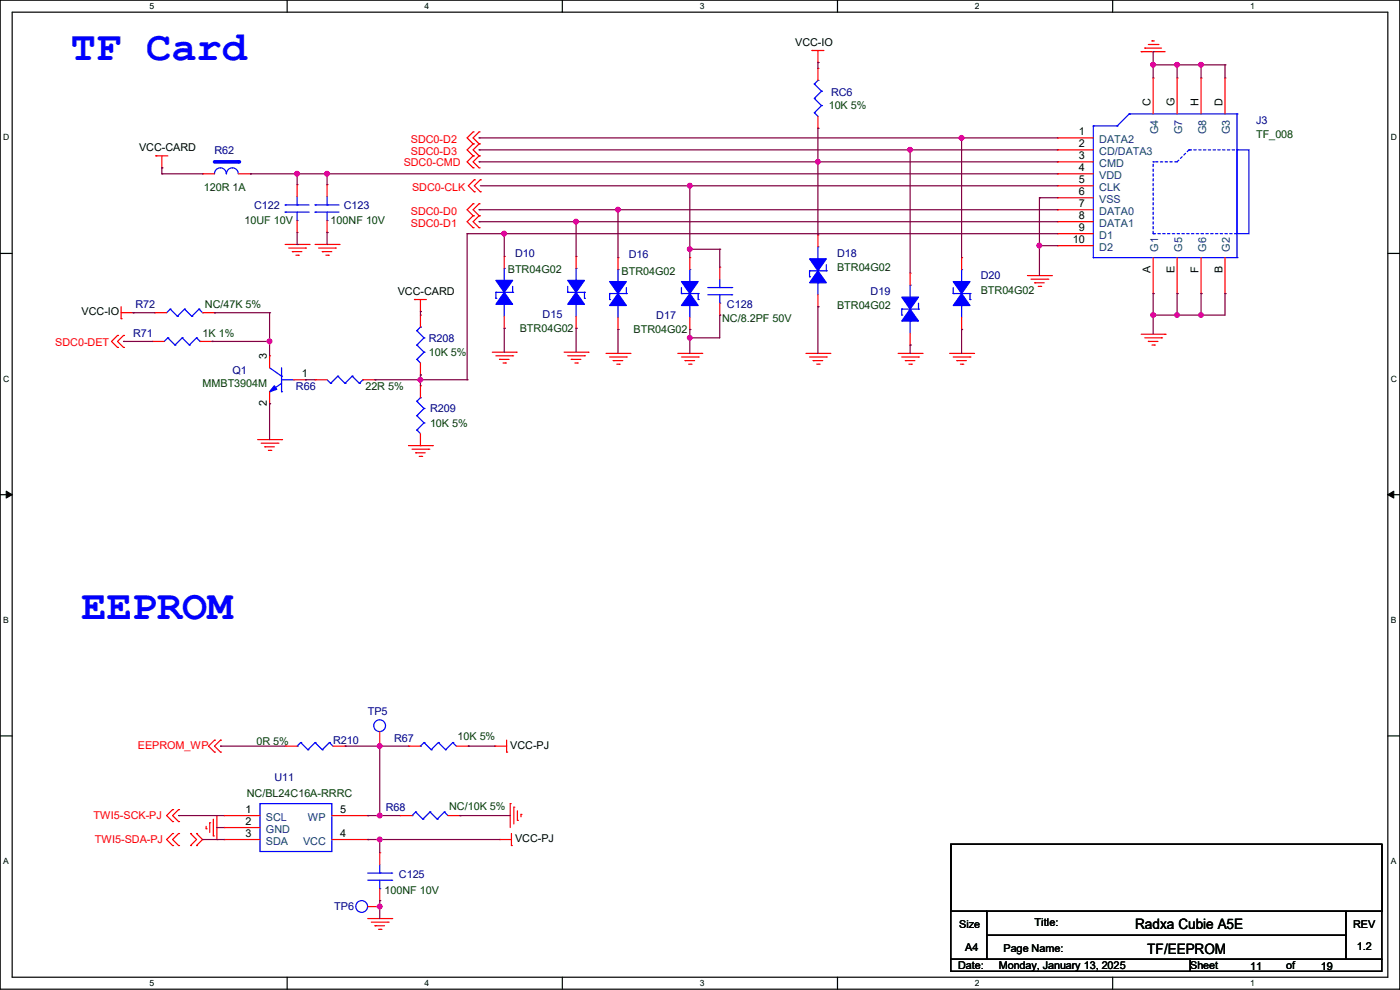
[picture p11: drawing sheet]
<svg xmlns="http://www.w3.org/2000/svg" width="297mm" height="210mm" viewBox="0 0 297 210" stroke-linecap="round" stroke-linejoin="round" font-family="sans-serif">
<path d="M0 0h297v209.8h-297zM2.6 2.6h291.8v204.7h-291.8z" fill="none" stroke="#000" stroke-width=".25"/>
<g fill="#fff">
<path d="M31.7 .3h1v2h-1z"/>
<path d="M31.7 207.6h1v1.9h-1z"/>
</g>
<path d="M60.9 0v2.6M60.9 207.3v2.5" fill="none" stroke="#000" stroke-width=".25"/>
<g fill="#fff">
<path d="M90.1 .3h1v2h-1z"/>
<path d="M90.1 207.6h1v1.9h-1z"/>
</g>
<path d="M119.3 0v2.6M119.3 207.3v2.5" fill="none" stroke="#000" stroke-width=".25"/>
<g fill="#fff">
<path d="M148.5 .3h.9v2h-.9z"/>
<path d="M148.5 207.6h.9v1.9h-.9z"/>
</g>
<path d="M177.7 0v2.6M177.7 207.3v2.5" fill="none" stroke="#000" stroke-width=".25"/>
<g fill="#fff">
<path d="M206.8 .3h1v2h-1z"/>
<path d="M206.8 207.6h1v1.9h-1z"/>
</g>
<path d="M236.1 0v2.6M236.1 207.3v2.5" fill="none" stroke="#000" stroke-width=".25"/>
<g fill="#fff">
<path d="M265.2 .3h1v2h-1z"/>
<path d="M265.2 207.6h1v1.9h-1z"/>
<path d="M.7 28.2h1.2v1.9h-1.2z"/>
<path d="M295.1 28.2h1.2v1.9h-1.2z"/>
<path d="M.7 79.3h1.2v2h-1.2z"/>
<path d="M295.1 79.3h1.2v2h-1.2z"/>
</g>
<path d="M0 53.8h2.6M294.4 53.8h2.6" fill="none" stroke="#000" stroke-width=".25"/>
<g fill="#fff">
<path d="M.7 130.5h1.2v2h-1.2z"/>
<path d="M295.1 130.5h1.1v2h-1.1z"/>
</g>
<path d="M0 104.9h2.6M294.4 104.9h2.6" fill="none" stroke="#000" stroke-width=".25"/>
<path d="M1.3 104.2l1.3 .7-1.3 .8zM294.4 104.9l1.3-.7v1.5z" fill="#000" stroke="#000" stroke-width=".21"/>
<g fill="#fff">
<path d="M.7 181.7h1.2v2h-1.2z"/>
<path d="M295.1 181.7h1.1v2h-1.1z"/>
</g>
<path d="M0 156.1h2.6M294.4 156.1h2.6M201.7 179.1h91.5v14.2h-91.5zM201.7 193.3h7.6v10.2h-7.6zM209.3 193.3h76.2v5.1h-76.2zM209.3 198.4h76.2v5.1h-76.2zM285.5 193.3h7.7v10.2h-7.7zM201.7 203.5h50.8v2.5h-50.8zM252.5 203.5h40.7v2.5h-40.7z" fill="none" stroke="#000" stroke-width=".25"/>
<g fill="none" stroke="#f00" stroke-width=".25">
<path d="M172.3 10.7h.1M172.3 10.7h2.5M173.5 13.3h.1M173.5 10.7v2.6M242.1 11h.1M242.1 11h5.1M242.9 10.2h.1M242.9 10.2h3.5M243.6 9.4h2.1M244.4 8.7h.1M244.4 8.7h.5M244.6 16.6h.1"/>
<path d="M244.6 16.6v7.6M245.7 9.4h.1M249.7 16.6h.1M249.7 16.6v7.6M254.8 16.6h.1M254.8 16.6v7.6M259.9 16.6h.1M259.9 16.6v7.6M33.1 33.1h.1M33.1 33.1h2.5M34.3 35.6h.1M34.3 33.1v2.5"/>
<path d="M63 39.2h.1M63 39.2v2.5M69.4 39.2h.1M69.4 39.2v2.5M100.4 33.1h.1M100.4 35.6h.1M100.4 28h.1M100.4 30.5h.1M100.4 33.1l-1.3 1.2 1.3 1.3M100.4 28l-1.3 1.3 1.3 1.2M100.4 30.5l-1.3 1.3 1.3 1.3M100.6 38.1h.1"/>
<path d="M100.6 38.1l-1.2 1.3 1.2 1.3M101.6 33.1h.1M101.6 35.6h.1M101.6 28h.1M101.6 30.5h.1M101.6 33.1l-1.2 1.2 1.2 1.3M101.6 28l-1.2 1.3 1.2 1.2M101.6 30.5l-1.2 1.3 1.2 1.3M101.9 38.1h.1M101.9 38.1l-1.3 1.3 1.3 1.3M224.3 31.8h.1M224.3 34.3h.1"/>
<path d="M224.3 36.9h.1M224.3 39.4h.1M224.3 29.3h.1M224.3 31.8h7.6M224.3 34.3h7.6M224.3 36.9h7.6M224.3 39.4h7.6M224.3 29.3h7.6M60.5 51.9h5.1M61.3 52.6h3.5M62 53.4h.1M62 53.4h2.1"/>
<path d="M62.8 54.1h.5M63 49.3h.1M63 46.8v2.5M63.3 54.1h.1M64.8 52.6h.1M65.6 51.9h.1M66.8 51.9h5.1M67.6 52.6h3.6M68.4 53.4h.1M68.4 53.4h2M69.1 54.1h.5M69.4 49.3h.1"/>
<path d="M69.4 46.8v2.5M69.6 54.1h.1M71.2 52.6h.1M71.9 51.9h.1M100.4 45.8h.1M100.4 48.3h.1M100.4 43.2h.1M100.4 45.8l-1.3 1.2 1.3 1.3M100.4 43.2l-1.3 1.3 1.3 1.3M100.6 40.7h.1M101.6 45.8h.1M101.6 48.3h.1"/>
<path d="M101.6 43.2h.1M101.6 45.8l-1.2 1.2 1.2 1.3M101.6 43.2l-1.2 1.3 1.2 1.3M101.9 40.7h.1M107 54.4h.1M107 54.4v2.5M122.2 54.4h.1M122.2 54.4v2.5M131.1 54.7h.1M131.1 54.7v2.5M152.7 56.7h.1M152.7 56.7v2.5"/>
<path d="M193.1 58h.1M193.1 58v2.5M204 54.7h.1M204 54.7v2.5M218 58.5h5.1M218.7 59.2h3.6M219.5 60h.1M219.5 60h2M222.3 59.2h.1M223.1 58.5h.1M224.3 42h.1M224.3 44.5h.1"/>
<path d="M224.3 47h.1M224.3 49.6h.1M224.3 52.1h.1M224.3 42h7.6M224.3 44.5h7.6M224.3 47h7.6M224.3 49.6h7.6M224.3 52.1h7.6M244.6 54.7v7.6M249.7 54.7v7.6M254.8 54.7v7.6M259.9 54.7v7.6"/>
<path d="M24.9 71.2h.1M24.9 73.7h.1M24.9 71.2l-1.2 1.2 1.2 1.3M25.7 67.6h.1M25.7 66.3h2.5M25.7 65.1v2.5M26.2 71.2h.1M26.2 73.7h.1M26.2 71.2l-1.3 1.2 1.3 1.3M28.2 66.3h.1M32.3 72.4h.1M32.3 72.4h2.5"/>
<path d="M32.8 66.3h.1M32.8 66.3h2.5M42.5 72.4h2.5M43 66.3h2.5M45 72.4h.1M45.5 66.3h.1M57.2 75.5h.1M57.2 75.5v2.5M87.9 63.5h.1M87.9 63.5h2.6M89.2 66.1h.1M89.2 79.5h.1"/>
<path d="M89.2 66.8h.1M89.2 63.5v2.6M89.2 66.8v2.6M89.2 77v2.5M104.4 74.7h5.1M105.2 75.5h3.6M106 76.2h.1M106 76.2h2M106.7 77h.5M107 69.6h.1M107 67.1v2.5M107.2 77h.1"/>
<path d="M108.8 75.5h.1M109.5 74.7h.1M119.7 74.7h5.1M120.4 75.5h3.6M121.2 76.2h.1M121.2 76.2h2M122 77h.5M122.2 69.6h.1M122.2 67.1v2.5M122.5 77h.1M124 75.5h.1M124.8 74.7h.1"/>
<path d="M128.6 75h5M129.3 75.7h3.6M130.1 76.5h.1M130.1 76.5h2M130.9 77.3h.5M131.1 69.9h.1M131.1 67.4v2.5M131.4 77.3h.1M132.9 75.7h.1M133.6 75h.1M143.8 75h5.1M144.6 75.7h3.5"/>
<path d="M145.3 76.5h.1M145.3 76.5h2.1M146.1 77.3h.5M146.6 77.3h.1M148.1 75.7h.1M148.9 75h.1M152.7 66.8h.1M152.7 64.3v2.5M171 75h5.1M171.7 75.7h3.6M172.5 76.5h.1M172.5 76.5h2"/>
<path d="M173.3 77.3h.5M173.8 77.3h.1M175.3 75.7h.1M176.1 75h.1M190.5 75h5.1M191.3 75.7h3.6M192.1 76.5h.1M192.1 76.5h2M192.8 77.3h.5M193.1 73.2h.1M193.1 70.7v2.5M193.3 77.3h.1"/>
<path d="M194.9 75.7h.1M195.6 75h.1M201.5 75h5M202.2 75.7h3.6M203 76.5h.1M203 76.5h2M203.8 77.3h.5M204 69.9h.1M204 67.4v2.5M204.3 77.3h.1M205.8 75.7h.1M206.5 75h.1"/>
<path d="M220.3 60.7h.5M220.8 60.7h.1M242.1 70.9h5.1M242.9 71.7h3.5M243.6 72.4h.1M243.6 72.4h2.1M244.4 73.2h.5M244.6 62.3h.1M244.9 73.2h.1M246.4 71.7h.1M247.2 70.9h.1M249.7 62.3h.1"/>
<path d="M254.8 62.3h.1M259.9 62.3h.1M54.7 93.3h5M55.4 94h3.6M56.2 94.8h.1M56.2 94.8h2M56.9 95.5h.5M57.2 85.6h.1M57.2 83.1v2.5M57.4 95.5h.1M59 94h.1M59.7 93.3h.1"/>
<path d="M62.3 80.6h2.5M64.8 80.6h.1M86.7 94.5h5M87.4 95.3h3.6M88.2 96.1h.1M88.2 96.1h2M88.9 96.8h.6M89.5 96.8h.1M91 95.3h.1M91.7 94.5h.1M45.5 159.6h.1M45.5 157h.1"/>
<path d="M45.5 157l-1.3 1.3 1.3 1.3M46.8 159.6h.1M46.8 157h.1M46.8 157l-1.3 1.3 1.3 1.3M60.5 158.3h.1M60.5 158.3h2.5M70.7 158.3h2.5M73.2 158.3h.1M80.6 157.8h.1M80.6 155.2v2.6M86.7 158.3h.1M86.7 158.3h2.5"/>
<path d="M96.8 158.3h2.6M99.4 158.3h.1M104.9 158.3h.1M104.9 158.3h2.6M107.5 159.6h.1M107.5 157v2.6M36.6 179.4h.1M36.6 176.8h.1M36.6 174.3h.1M36.6 171.7h.1M36.6 176.8l-1.3 1.3 1.3 1.3M36.6 171.7l-1.3 1.3 1.3 1.3"/>
<path d="M37.9 179.4h.1M37.9 176.8h.1M37.9 174.3h.1M37.9 171.7h.1M37.9 176.8l-1.3 1.3 1.3 1.3M37.9 171.7l-1.3 1.3 1.3 1.3M40.4 179.4h.1M40.4 176.8h.1M40.4 176.8l1.3 1.3-1.3 1.3M41.7 176.8h.1M41.7 179.4h.1M41.7 176.8l1.3 1.3-1.3 1.3"/>
<path d="M43.7 175.8h.1M43.7 175.3v.5M44.5 174.5h.1M44.5 174.5v2.1M45.3 177.3h.1M45.3 173.8v3.5M46 178.1h.1M46 173v5.1M47.5 173h.1M47.5 175.6h.1M47.5 178.1h.1M47.5 178.1h7.7"/>
<path d="M47.5 173h7.7M47.5 175.6h7.7M70.4 178.1h7.6M70.4 173h7.6M78 178.1h.1M78 173h.1M84.9 173h.1M84.9 173h2.5M95 173h2.6M97.6 173h.1M106 178.1h.1M106 178.1h2.5"/>
<path d="M108.2 170.5h.1M108.2 170.5v5.1M108.5 179.4h.1M108.5 176.8v2.6M109 171.2h.1M109 171.2v3.6M109.8 174h.1M109.8 172v2M110.5 172.8h.1M110.5 172.8v.5M78 194.9h5.1M78 192.3h2.6"/>
<path d="M78.8 195.6h3.5M79.5 196.4h.1M79.5 196.4h2.1M80.3 197.1h.5M80.6 180.9h.1M80.6 191.1h.1M80.6 192.3h.1M80.6 180.9v2.5M80.6 188.5v2.6M80.8 197.1h.1M82.3 195.6h.1M83.1 194.9h.1"/>
</g>
<g fill="none" stroke="#00f" stroke-width=".25">
<path d="M45.5 36.9a1.25 1.25 0 0 1 1.3-1.3 1.25 1.25 0 0 1 1.2 1.3M48 36.9a1.25 1.25 0 0 1 1.3-1.3 1.25 1.25 0 0 1 1.2 1.3M231.9 26.7h.1M231.9 26.7v28M231.9 26.7h5.1M237 26.7h.1M239.6 24.2h.1M239.6 24.2h22.8M239.6 24.2l-2.6 2.5M262.4 31.8h2.6v17.8h-2.6zM262.4 24.2h.1M262.4 24.2v30.5"/>
<path d="M60.5 45h.1M60.5 43.5h.1M60.5 45h5.1M60.5 43.5h5.1M63 46.8h.1M63 43.5h.1M63 41.7v1.8M63 45v1.8M66.8 45h.1M66.8 43.5h.1M66.8 45h5.1M66.8 43.5h5.1"/>
<path d="M69.4 46.8h.1M69.4 43.5h.1M69.4 41.7v1.8M69.4 45v1.8M107 56.9h.1M107 56.9v2.6M122.2 56.9h.1M122.2 56.9v2.6M131.1 57.2h.1M131.1 57.2v2.5M152.7 59.2v1.8M204 57.2h.1"/>
<path d="M204 57.2v2.5M231.9 54.7h.1M231.9 54.7h30.5M262.4 54.7h.1M35.6 71.7h.1M35.6 71.7l-.8 .7M35.6 71.7l1.5 1.5M36.1 65.6h.1M36.1 65.6l-.8 .7M36.1 65.6l1.5 1.5M37.1 73.2h.1M37.6 67.1h.1"/>
<path d="M38.7 71.7h.1M38.7 71.7l-1.6 1.5M38.7 71.7l1.5 1.5M39.2 65.6h.1M39.2 65.6l-1.6 1.5M39.2 65.6l1.5 1.5M40.2 73.2h.1M40.7 67.1h.1M41.7 71.7h.1M41.7 71.7l-1.5 1.5M41.7 71.7l.8 .7M42.2 65.6h.1"/>
<path d="M42.2 65.6l-1.5 1.5M42.2 65.6l.8 .7M42.5 72.4h.1M43 66.3h.1M57.2 78l2.5 1.8M59.7 79.8h.1M59.7 78v5.1M88.4 76.2h.1M88.4 73.2h.1M88.4 70.1h.1M88.4 76.2l.8 .8M88.4 73.2l1.6 1.5"/>
<path d="M88.4 70.1l1.6 1.6M89.2 69.4h.1M89.2 69.4l-.8 .7M90 74.7h.1M90 71.7h.1M90 74.7l-1.6 1.5M90 71.7l-1.6 1.5M105.2 62h.1M105.2 63.3h.1M105.2 62h3.6M105.2 62v1.3M107 64.6h.1"/>
<path d="M107 64.6v2.5M108.8 62h.1M108.8 60.7v1.3M120.4 62h.1M120.4 62h3.6M120.4 60.7v1.3M122.2 64.6h.1M122.2 64.6v2.5M124 62h.1M124 63.3h.1M124 62v1.3M129.3 62.3h.1"/>
<path d="M129.3 63.5h.1M129.3 62.3h3.6M129.3 62.3v1.2M131.1 64.8h.1M131.1 64.8v2.6M132.9 62.3h.1M132.9 61v1.3M150.2 62.5h5M150.2 61h5M152.7 64.3h.1M152.7 61h.1M152.7 62.5v1.8"/>
<path d="M155.2 62.5h.1M155.2 61h.1M191.3 65.6h.1M191.3 66.8h.1M191.3 65.6h3.6M191.3 65.6v1.2M193.1 68.1h.1M193.1 60.5h.1M193.1 60.5v2.5M193.1 68.1v2.6M194.9 65.6h.1M194.9 64.3v1.3"/>
<path d="M202.2 62.3h.1M202.2 61v1.3M202.2 62.3h3.6M204 64.8h.1M204 64.8v2.6M205.8 62.3h.1M205.8 63.5h.1M205.8 62.3v1.2M57.2 83.1h.1M59.7 83.1h.1M59.7 81.3l-2.5 1.8M59.7 80.6h2.6"/>
<path d="M62.3 80.6h.1M63 158.3h.1M63.8 157.5h.1M63.8 157.5l1.5 1.5M63.8 157.5l-.8 .8M65.3 159h.1M66.8 157.5h.1M66.8 157.5l1.6 1.5M66.8 157.5l-1.5 1.5M68.4 159h.1M69.9 157.5h.1M69.9 157.5l.8 .8"/>
<path d="M69.9 157.5l-1.5 1.5M89.2 158.3h.1M90 157.5h.1M90 157.5l1.5 1.5M90 157.5l-.8 .8M91.5 159h.1M93 157.5h.1M93 157.5l1.5 1.5M93 157.5l-1.5 1.5M94.5 159h.1M96.1 157.5h.1M96.1 157.5l.7 .8"/>
<path d="M96.1 157.5l-1.6 1.5M55.2 170.5h15.2v10.1h-15.2zM87.4 173h.1M88.2 172.3h.1M88.2 172.3l1.5 1.5M88.2 172.3l-.8 .7M89.7 173.8h.1M91.2 172.3h.1M91.2 172.3l1.6 1.5M91.2 172.3l-1.5 1.5M92.8 173.8h.1M94.3 172.3h.1"/>
<path d="M94.3 172.3l.7 .7M94.3 172.3l-1.5 1.5M78 186.7h5.1M78 185.2h5.1M80.6 188.5h.1M80.6 185.2h.1M80.6 183.4v1.8M80.6 186.7v1.8M83.1 186.7h.1M83.1 185.2h.1"/>
<circle cx="80.5" cy="153.9" r="1.25"/>
<circle cx="76.7" cy="192.3" r="1.25"/>
</g>
<g fill="#00f" stroke="#00f" stroke-width=".25">
<path d="M58.2 81.8l.5 .8-1.5 .5z"/>
<path d="M107 62l1.8 2.6h-3.6z" fill-rule="evenodd"/>
<path d="M105.2 59.5h3.6l-1.8 2.5z" fill-rule="evenodd"/>
<path d="M204 62.3l1.8 2.5h-3.6z" fill-rule="evenodd"/>
<path d="M202.2 59.7h3.6l-1.8 2.6z" fill-rule="evenodd"/>
<path d="M131.1 62.3l1.8 2.5h-3.6z" fill-rule="evenodd"/>
<path d="M129.3 59.7h3.6l-1.8 2.6z" fill-rule="evenodd"/>
<path d="M122.2 62l1.8 2.6h-3.6z" fill-rule="evenodd"/>
<path d="M120.4 59.5h3.6l-1.8 2.5z" fill-rule="evenodd"/>
<path d="M193.1 65.6l1.8 2.5h-3.6z" fill-rule="evenodd"/>
<path d="M191.3 63h3.6l-1.8 2.6z" fill-rule="evenodd"/>
</g>
<path d="M244.6 34.3h.1M249.7 34.3l2.6-2.5M249.7 34.3h-5.1M252.3 31.8h.1M252.3 31.8h10.1M262.4 31.8h.1M244.6 49.6h.1M244.6 49.6v-15.3M262.4 49.6h-17.8" fill="none" stroke="#00f" stroke-width=".25" stroke-dasharray=".5 .5"/>
<path d="M45.5 34.3h5.1" fill="none" stroke="#00f" stroke-width=".76"/>
<circle cx="50.6" cy="34.3" r=".38" fill="#00f"/>
<g fill="none" stroke="#f00" stroke-width=".25">
<path d="M173.5 14.5h.1M173.5 14.5v2.6M43 36.9h.1M43 36.9h2.5M50.6 36.9h2.5M53.1 36.9h.1M173.5 27.2h.1M173.5 24.7v2.5M146.3 54.7h.1M146.3 54.7v2.5M173.5 49.8h.1M173.5 49.8v2.6"/>
<path d="M146.3 69.9h.1M146.3 67.4v2.5M173.5 65.1h.1M173.5 62.5v2.6M66.8 80.6h.1M66.8 80.6h2.6M77 80.6h2.5M79.5 80.6h.1M89.2 94.5h.1M89.2 81.8h.1M89.2 81.8v2.6M89.2 92v2.5"/>
</g>
<g fill="none" stroke="#00f" stroke-width=".25">
<path d="M172.8 17.8h.1M172.8 17.8l1.5 1.5M173.5 17.1h.1M173.5 17.1l-.7 .7M174.3 19.3h.1M174.3 19.3l-1.5 1.6M172.8 23.9h.1M172.8 20.9h.1M172.8 23.9l.7 .8M172.8 20.9l1.5 1.5M174.3 22.4h.1M174.3 22.4l-1.5 1.5"/>
<path d="M146.3 57.2h.1M146.3 57.2v2.5M171.7 57.4h.1M171.7 58.7h.1M171.7 57.4h3.6M171.7 57.4v1.3M173.5 60h.1M173.5 52.4h.1M173.5 52.4v2.5M173.5 60v2.5M175.3 57.4h.1M175.3 56.2v1.2"/>
<path d="M71.7 79.8h.1M71.7 79.8l-1.6 1.5M71.7 79.8l1.5 1.5M74.7 79.8h.1M74.7 79.8l-1.5 1.5M74.7 79.8l1.5 1.5M144.6 62.3h.1M144.6 61v1.3M144.6 62.3h3.5M146.3 64.8h.1M146.3 64.8v2.6M148.1 62.3h.1"/>
<path d="M148.1 63.5h.1M148.1 62.3v1.2M69.4 80.6l.7 .7M70.1 81.3h.1M73.2 81.3h.1M76.2 81.3h.1M77 80.6h.1M77 80.6l-.8 .7M88.4 91.2h.1M88.4 88.2h.1M88.4 85.1h.1M88.4 91.2l.8 .8"/>
<path d="M88.4 88.2l1.6 1.5M88.4 85.1l1.6 1.6M89.2 84.4h.1M89.2 84.4l-.8 .7M90 89.7h.1M90 86.7h.1M90 89.7l-1.6 1.5M90 86.7l-1.6 1.5"/>
</g>
<g fill="#00f" stroke="#00f" stroke-width=".25">
<path d="M146.3 62.3l1.8 2.5h-3.5z" fill-rule="evenodd"/>
<path d="M144.6 59.7h3.5l-1.8 2.6z" fill-rule="evenodd"/>
<path d="M173.5 57.4l1.8 2.6h-3.6z" fill-rule="evenodd"/>
<path d="M171.7 54.9h3.6l-1.8 2.5z" fill-rule="evenodd"/>
</g>
<g fill="none" stroke="#800040" stroke-width=".25">
<path d="M173.5 13.3h.1M173.5 13.3v1.2M244.6 11h.1M244.6 13.8h.1M244.6 11v5.6M244.6 13.8h15.3M249.7 13.8h.1M249.7 13.8v2.8M254.8 13.8h.1M254.8 13.8v2.8M259.9 13.8h.1M259.9 13.8v2.8"/>
<path d="M34.3 35.6h.1M34.3 36.9h.1M34.3 36.9h8.7M34.3 35.6v1.3M53.1 36.9h.1M53.1 36.9h171.2M63 36.9h.1M63 36.9v2.3M69.4 36.9h.1M69.4 36.9v2.3M101.6 34.3h.1M101.6 31.8h.1"/>
<path d="M101.6 29.3h.1M101.6 34.3h122.7M101.6 31.8h122.7M101.6 29.3h122.7M101.9 39.4h122.4M146.3 39.4h.1M146.3 39.4v15.3M173.5 34.3h.1M173.5 27.2h.1M173.5 27.2v22.6M193.1 31.8h.1M193.1 31.8v26.2"/>
<path d="M204 29.3h.1M204 29.3v25.4M63 51.9h.1M63 49.3v2.6M69.4 49.3h.1M69.4 49.3v2.6M99.1 49.6h.1M99.1 49.6h125.2M99.1 49.6v31M101.6 44.5h.1M101.6 47h.1M101.6 47h122.7"/>
<path d="M101.6 44.5h122.7M107 49.6h.1M107 49.6v4.8M122.2 47h.1M122.2 47v7.4M131.1 44.5h.1M131.1 44.5v10.2M146.3 52.9h.1M146.3 52.9h6.4M152.7 52.9h.1M152.7 52.9v3.8M220.5 52.1h.1"/>
<path d="M220.5 42h.1M220.5 42v16.5M220.5 52.1h3.8M220.5 42h3.8M26.2 72.4h.1M26.2 72.4h6.1M28.2 66.3h.1M28.2 66.3h4.6M45 72.4h.1M45 72.4h12.2M45.5 66.3h.1M45.5 66.3h11.7"/>
<path d="M57.2 72.4h.1M57.2 66.3h.1M57.2 66.3v9.2M89.2 79.5h.1M89.2 66.1h.1M89.2 66.1v.7M89.2 79.5v2.3M107 69.6h.1M107 69.6v5.1M122.2 69.6h.1M122.2 69.6v5.1M131.1 69.9h.1"/>
<path d="M131.1 69.9v5.1M146.3 69.9h.1M146.3 71.7h.1M146.3 69.9v5.1M152.7 66.8h.1M152.7 66.8v4.9h-6.4M173.5 65.1h.1M173.5 65.1v9.9M193.1 73.2h.1M193.1 73.2v1.8M204 69.9h.1M204 69.9v5.1"/>
<path d="M244.6 62.3h.1M244.6 66.8h.1M244.6 62.3v8.6M249.7 62.3h.1M249.7 66.8h.1M249.7 62.3v4.5M254.8 62.3h.1M254.8 66.8h.1M254.8 62.3v4.5M259.9 62.3h.1M259.9 62.3v4.5h-15.3M57.2 85.6h.1"/>
<path d="M57.2 85.6v7.7M64.8 80.6h.1M64.8 80.6h2M79.5 80.6h.1M79.5 80.6h19.6M89.2 80.6h.1M99.1 80.6h.1M46.8 158.3h.1M46.8 158.3h13.7M73.2 158.3h.1M73.2 158.3h13.5M80.6 158.3h.1"/>
<path d="M80.6 157.8v15.2M99.4 158.3h.1M99.4 158.3h5.5M37.9 173h.1M37.9 173h9.6M43 178.1h.1M43 178.1h4.5M46 175.6h.1M46 175.6h1.5M78 178.1h.1M78 173h.1M78 178.1h28"/>
<path d="M78 173h6.9M80.6 173h.1M80.6 178.1h.1M80.6 178.1v2.8M97.6 173h.1M97.6 173h10.6M80.6 191.1h.1M80.6 192.3h.1M80.6 191.1v3.8"/>
</g>
<g fill="#f0f" stroke="#f0f" stroke-width=".25">
<circle cx="80.5" cy="178.1" r=".49"/>
<circle cx="173.5" cy="34.3" r=".49"/>
<circle cx="63" cy="36.9" r=".49"/>
<circle cx="193.1" cy="31.8" r=".49"/>
<circle cx="122.2" cy="47" r=".49"/>
<circle cx="146.3" cy="39.4" r=".49"/>
<circle cx="131.1" cy="44.5" r=".49"/>
<circle cx="107" cy="49.6" r=".49"/>
<circle cx="204" cy="29.2" r=".49"/>
<circle cx="69.4" cy="36.9" r=".49"/>
<circle cx="146.3" cy="52.9" r=".49"/>
<circle cx="146.3" cy="71.6" r=".49"/>
<circle cx="80.5" cy="192.3" r=".49"/>
<circle cx="220.5" cy="52.1" r=".49"/>
<circle cx="244.6" cy="66.8" r=".49"/>
<circle cx="254.8" cy="66.8" r=".49"/>
<circle cx="249.7" cy="66.8" r=".49"/>
<circle cx="249.7" cy="13.7" r=".49"/>
<circle cx="244.6" cy="13.7" r=".49"/>
<circle cx="254.8" cy="13.7" r=".49"/>
<circle cx="57.2" cy="72.4" r=".49"/>
<circle cx="89.2" cy="80.5" r=".49"/>
<circle cx="80.5" cy="158.3" r=".49"/>
<circle cx="80.5" cy="173" r=".49"/>
</g>
<g font-size="8.9" fill="#00f">
<text x="15" y="12.8">TF Card</text>
<text x="17.3" y="131.4">EEPROM</text>
</g>
<g font-size="3">
<text x="240.8" y="197.1">Radxa Cubie A5E</text>
<text x="243.4" y="202.4">TF/EEPROM</text>
</g>
<g font-size="2.3">
<text x="168.7" y="9.7">VCC-IO</text>
<text x="244.1" y="22.4" transform="rotate(-90 244.1 22.4)">C</text>
<text x="249.2" y="22.4" transform="rotate(-90 249.2 22.4)">G</text>
<text x="254.3" y="22.4" transform="rotate(-90 254.3 22.4)">H</text>
<text x="259.3" y="22.4" transform="rotate(-90 259.3 22.4)">D</text>
<text x="228.9" y="28.7">1</text>
<text x="29.5" y="32.1">VCC-CARD</text>
<text x="228.9" y="31.2">2</text>
<text x="228.9" y="33.8">3</text>
<text x="228.9" y="36.3">4</text>
<text x="228.9" y="38.9">5</text>
<text x="228.9" y="41.4">6</text>
<text x="228.9" y="43.9">7</text>
<text x="228.9" y="46.5">8</text>
<text x="227.6" y="51.6">10</text>
<text x="228.9" y="49">9</text>
<text x="244.1" y="58" transform="rotate(-90 244.1 58)">A</text>
<text x="249.2" y="58" transform="rotate(-90 249.2 58)">E</text>
<text x="254.3" y="57.8" transform="rotate(-90 254.3 57.8)">F</text>
<text x="259.3" y="58" transform="rotate(-90 259.3 58)">B</text>
<text x="84.4" y="62.6">VCC-CARD</text>
<text x="17.3" y="66.9">VCC-IO</text>
<text x="56.6" y="76.2" transform="rotate(-90 56.6 76.2)">3</text>
<text x="64.1" y="80">1</text>
<text x="56.6" y="86.1" transform="rotate(-90 56.6 86.1)">2</text>
<text x="108.2" y="158.8">VCC-PJ</text>
<text x="52.1" y="172.5">1</text>
<text x="72.2" y="172.5">5</text>
<text x="52.1" y="175">2</text>
<text x="52.1" y="177.5">3</text>
<text x="72.2" y="177.5">4</text>
<text x="109.3" y="178.6">VCC-PJ</text>
<text x="203.5" y="196.9">Size</text>
<text x="219.5" y="196.4">Title:</text>
<text x="287.1" y="196.9">REV</text>
<text x="204.8" y="201.8">A4</text>
<text x="212.9" y="202">Page Name:</text>
<text x="287.8" y="201.5">1.2</text>
<text x="203.2" y="205.6">Date:</text>
<text x="211.9" y="205.6">Monday, January 13, 2025</text>
<text x="252.5" y="205.6">Sheet</text>
<text x="265.2" y="205.8">11</text>
<text x="272.8" y="205.6">of</text>
<text x="280.2" y="205.8">19</text>
</g>
<g font-size="2.3" fill="#004000">
<text x="175.8" y="23.2">10K 5%</text>
<text x="266.5" y="29.3">TF_008</text>
<text x="43.2" y="40.5">120R 1A</text>
<text x="51.9" y="47.6">10UF 10V</text>
<text x="70.1" y="47.6">100NF 10V</text>
<text x="107.7" y="58">BTR04G02</text>
<text x="131.9" y="58.3">BTR04G02</text>
<text x="177.6" y="57.5">BTR04G02</text>
<text x="43.5" y="65.4">NC/47K 5%</text>
<text x="177.6" y="65.6">BTR04G02</text>
<text x="208.1" y="62.3">BTR04G02</text>
<text x="43" y="71.5">1K 1%</text>
<text x="110.3" y="70.4">BTR04G02</text>
<text x="134.4" y="70.7">BTR04G02</text>
<text x="153.2" y="68.4">NC/8.2PF 50V</text>
<text x="91" y="75.5">10K 5%</text>
<text x="43" y="82.1">MMBT3904M</text>
<text x="77.5" y="82.6">22R 5%</text>
<text x="91.2" y="90.5">10K 5%</text>
<text x="54.4" y="158.1">0R 5%</text>
<text x="97.1" y="157.1">10K 5%</text>
<text x="52.4" y="169">NC/BL24C16A-RRRC</text>
<text x="95.3" y="171.8">NC/10K 5%</text>
<text x="81.6" y="189.6">100NF 10V</text>
</g>
<g font-size="2.3" fill="#000080">
<text x="176.3" y="20.4">RC6</text>
<text x="266.5" y="26.2">J3</text>
<text x="45.5" y="32.6">R62</text>
<text x="53.9" y="44.3">C122</text>
<text x="72.9" y="44.3">C123</text>
<text x="109.3" y="54.4">D10</text>
<text x="133.4" y="54.7">D16</text>
<text x="177.6" y="54.4">D18</text>
<text x="208.1" y="59.3">D20</text>
<text x="28.7" y="65.4">R72</text>
<text x="154.2" y="65.4">C128</text>
<text x="184.7" y="62.6">D19</text>
<text x="28.2" y="71.5">R71</text>
<text x="115.1" y="67.4">D15</text>
<text x="139.2" y="67.6">D17</text>
<text x="91" y="72.5">R208</text>
<text x="49.3" y="79.3">Q1</text>
<text x="62.8" y="82.6">R66</text>
<text x="91.2" y="87.5">R209</text>
<text x="78" y="151.7">TP5</text>
<text x="70.7" y="157.8">R210</text>
<text x="83.6" y="157.3">R67</text>
<text x="58.2" y="165.7">U11</text>
<text x="81.8" y="172">R68</text>
<text x="84.6" y="186.3">C125</text>
<text x="70.9" y="193.1">TP6</text>
</g>
<g font-size="2.3" fill="#004080">
<text x="245.7" y="28.5" transform="rotate(-90 245.7 28.5)">G4</text>
<text x="250.8" y="28.5" transform="rotate(-90 250.8 28.5)">G7</text>
<text x="255.9" y="28.5" transform="rotate(-90 255.9 28.5)">G8</text>
<text x="260.9" y="28.5" transform="rotate(-90 260.9 28.5)">G3</text>
<text x="233.2" y="32.9">CD/DATA3</text>
<text x="233.2" y="35.4">CMD</text>
<text x="233.2" y="30.3">DATA2</text>
<text x="233.2" y="37.9">VDD</text>
<text x="233.2" y="40.5">CLK</text>
<text x="233.2" y="43">VSS</text>
<text x="233.2" y="45.6">DATA0</text>
<text x="233.2" y="48.1">DATA1</text>
<text x="233.2" y="50.6">D1</text>
<text x="233.2" y="53.2">D2</text>
<text x="245.7" y="53.4" transform="rotate(-90 245.7 53.4)">G1</text>
<text x="250.8" y="53.4" transform="rotate(-90 250.8 53.4)">G5</text>
<text x="255.9" y="53.4" transform="rotate(-90 255.9 53.4)">G6</text>
<text x="260.9" y="53.4" transform="rotate(-90 260.9 53.4)">G2</text>
<text x="56.4" y="174.1">SCL</text>
<text x="56.4" y="176.6">GND</text>
<text x="56.4" y="179.2">SDA</text>
<text x="64.3" y="179.2">VCC</text>
<text x="65.3" y="174.1">WP</text>
</g>
<g font-size="2.3" fill="#f00">
<text x="85.6" y="35.1">SDC0-CMD</text>
<text x="87.2" y="30.3">SDC0-D2</text>
<text x="87.2" y="32.9">SDC0-D3</text>
<text x="87.4" y="40.5">SDC0-CLK</text>
<text x="87.2" y="45.6">SDC0-D0</text>
<text x="87.2" y="48.1">SDC0-D1</text>
<text x="11.7" y="73.5">SDC0-DET</text>
<text x="29.3" y="158.8">EEPROM_WP</text>
<text x="19.9" y="173.8">TWI5-SCK-PJ</text>
<text x="20.1" y="178.9">TWI5-SDA-PJ</text>
</g>
<g font-size="1.8">
<text x="31.7" y="1.9">5</text>
<text x="90.1" y="1.9">4</text>
<text x="148.5" y="1.9">3</text>
<text x="206.8" y="1.9">2</text>
<text x="265.2" y="1.9">1</text>
<text x=".7" y="29.8">D</text>
<text x="295.1" y="29.8">D</text>
<text x=".7" y="80.9">C</text>
<text x="295.1" y="80.9">C</text>
<text x=".7" y="132.1">B</text>
<text x="295.1" y="132.1">B</text>
<text x=".7" y="183.3">A</text>
<text x="295.1" y="183.3">A</text>
<text x="31.7" y="209.2">5</text>
<text x="90.1" y="209.2">4</text>
<text x="148.5" y="209.2">3</text>
<text x="206.8" y="209.2">2</text>
<text x="265.2" y="209.2">1</text>
</g>
</svg>
